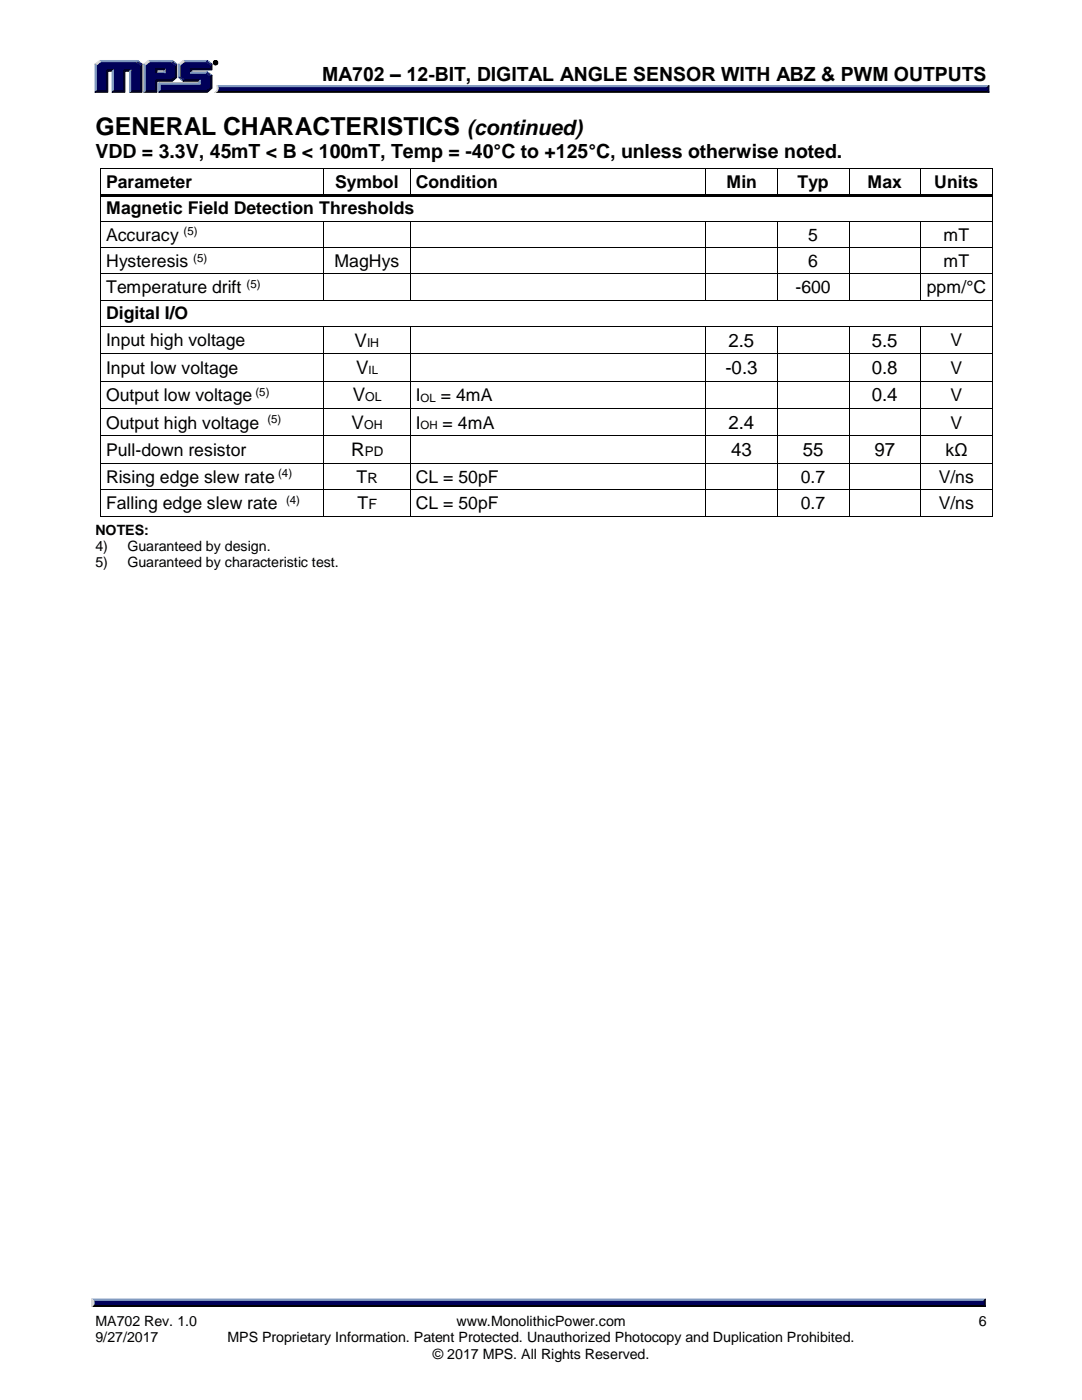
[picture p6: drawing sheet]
<svg xmlns="http://www.w3.org/2000/svg" width="216mm" height="279mm" viewBox="0 0 216 279" stroke-linecap="round" stroke-linejoin="round" font-family="sans-serif">
<g fill="#8099bf" stroke="#8099bf" stroke-width=".2">
<path d="M43.3 17.1h154l-.3 .7h-153.5z"/>
<path d="M31 14.6l.3-.3h1.4l.2 .3z"/>
<path d="M36.6 12.1h4.8l-.2 .2h-4.5z"/>
<path d="M35.6 12.8l.3 .2v2.3l-.3 .2z"/>
<path d="M31.7 16.5h8v-.3l.3-.3v.9h-8z"/>
<path d="M31.7 16.5l.3 .3v1.4l-.3 .2z"/>
<path d="M38 14.6l.2-.3h3.2l-.2 .3z"/>
<path d="M29.6 12.1h4.8l-.2 .2h-4.4z"/>
<path d="M28.7 12.8l.3 .2v5.2l-.3 .2z"/>
<path d="M32.7 14l.2-.3v.9l-.2-.3z"/>
<path d="M19.9 12.1h7.6l-.3 .2h-7.2z"/>
<path d="M19 12.8l.2 .2v5.2l-.2 .2z"/>
<path d="M22.4 14.2l.2-.2v4.2l-.2 .2z"/>
<path d="M25.8 14.2l.3-.2v4.2l-.3 .2z"/>
</g>
<g fill="#000" stroke="#000" stroke-width=".2">
<path d="M43.5 17.8h153.5l.3 .6h-154.4a.67 .67 0 0 0 .6-.6zM18.7 260h177.5l.4 .8h-178.3z"/>
<path d="M42.6 12.5a.46 .46 0 0 1 .9 0 .46 .46 0 0 1-.9 0zM42.6 12.5a.4 .4 0 0 0 .8 0 .4 .4 0 0 0-.8 0zM42.8 12.3h.4v.5l-.2-.2-.2 .2zM42.9 12.3l.2 .2v-.1z"/>
</g>
<g fill="#000026" stroke="#000026" stroke-width=".2">
<path d="M197.3 17.1v1.3l-.3-.4v-.5z"/>
<path d="M36.7 15.9h3.3l-.3 .3h-3.1z"/>
<path d="M38 13.7h4v-.7l.3-.2v1.2h-4.1v.3l-.2 .3z"/>
<path d="M31.7 18.4l.3-.2h9.2l.8-.8v-2.2l.3-.2v2.6l-.9 .8z"/>
<path d="M31 15.9h3.2l.8-.6v-2.3l.3-.2v2.7l-.9 .7h-3.1v2.2h-2.6l.3-.2h2z"/>
<path d="M31 13.7h1.9l-.2 .3h-1.4v.3l-.3 .3z"/>
<path d="M28.1 13l.2-.2v5.6h-2.5l.3-.2h2z"/>
<path d="M21.2 14h1.4l-.2 .2h-.9v4.2h-2.5l.2-.2h2z"/>
<path d="M24.6 14h1.5l-.3 .2h-.9v4.2h-2.5l.2-.2h2z"/>
<path d="M196.6 259.3v1.5l-.4-.5v-.6z"/>
</g>
<g fill="#000059" stroke="#000059" stroke-width=".2">
<path d="M43.5 17.5h153.5v.5h-153.6z"/>
<path d="M19.2 13l.8-.7h7.2l.9 .7v5.2h-2v-4.2h-1.5v4.2h-2v-4.2h-1.4v4.2h-2z"/>
<path d="M29 13l.8-.7h2.2v1.4h-1v.9h1.9v-.9h-1.2v-1.4h2.5l.8 .7v2.3l-.8 .6h-3.2v2.3h-2z"/>
<path d="M31.9 16.8h8v-.9h-3.2l-.8-.6v-2.3l.8-.7h4.5l.8 .7v.7h-4v.9h3.2l.8 .6v2.2l-.8 .8h-9.3z"/>
<path d="M18.7 259.7h177.5v.6h-177.5z"/>
</g>
<g fill="#d9d9d9" stroke="#d9d9d9" stroke-width=".2">
<path d="M43.3 17.1l.2 .5a.77 .77 0 0 1-.6 .8 1.14 1.14 0 0 0 .4-1.3z"/>
<path d="M35.6 12.8l1-.7 .1 .2-.8 .7z"/>
<path d="M28.7 12.8l.9-.7 .2 .2-.8 .7z"/>
<path d="M19 12.8l.9-.7 .1 .2-.8 .7z"/>
<path d="M18.3 259.3l.4 .4v.6l-.4 .5z"/>
</g>
<g fill="#195999" stroke="#195999" stroke-width=".2">
<path d="M35.6 15.5l.3-.2 .8 .6-.1 .3z"/>
<path d="M41.4 14.3l.9 .7-.3 .2-.8-.6z"/>
<path d="M34.4 12.1l.9 .7-.3 .2-.8-.7z"/>
<path d="M27.5 12.1l.8 .7-.2 .2-.9-.7z"/>
<path d="M41.4 12.1l.9 .7-.3 .2-.8-.7z"/>
</g>
<path d="M18.3 259.3h178.3l-.4 .7h-177.5z" fill="#7f99bf" stroke="#7f99bf" stroke-width=".2"/>
<g fill="#000">
<path d="M20.1 33.5h.1v.7h-.1z" fill-rule="evenodd"/>
<path d="M20.1 33.5h.1v.2h-.1z" fill-rule="evenodd"/>
<path d="M20.1 38.8h.1v.7h-.1z" fill-rule="evenodd"/>
<path d="M20.2 38.8h44.3v.5h-44.3z" fill-rule="evenodd"/>
<path d="M64.5 33.7h.2v.5h-.2z" fill-rule="evenodd"/>
<path d="M64.5 33.5h.2v.2h-.2z" fill-rule="evenodd"/>
<path d="M64.5 38.8h.5v.5h-.5z" fill-rule="evenodd"/>
<path d="M65 38.8h16.8v.5h-16.8z" fill-rule="evenodd"/>
<path d="M81.8 33.7h.2v.5h-.2z" fill-rule="evenodd"/>
<path d="M81.8 33.5h.2v.2h-.2z" fill-rule="evenodd"/>
<path d="M81.8 38.8h.6v.5h-.6z" fill-rule="evenodd"/>
<path d="M82.4 38.8h58.3v.5h-58.3z" fill-rule="evenodd"/>
<path d="M140.7 33.7h.2v.5h-.2z" fill-rule="evenodd"/>
<path d="M140.7 33.5h.2v.2h-.2z" fill-rule="evenodd"/>
<path d="M140.7 38.8h.5v.5h-.5z" fill-rule="evenodd"/>
<path d="M141.2 38.8h13.8v.5h-13.8z" fill-rule="evenodd"/>
<path d="M155 33.7h.2v.5h-.2z" fill-rule="evenodd"/>
<path d="M155 33.5h.2v.2h-.2z" fill-rule="evenodd"/>
<path d="M155 38.8h.6v.5h-.6z" fill-rule="evenodd"/>
<path d="M155.6 38.8h13.7v.5h-13.7z" fill-rule="evenodd"/>
<path d="M169.3 33.7h.2v.5h-.2z" fill-rule="evenodd"/>
<path d="M169.3 33.5h.2v.2h-.2z" fill-rule="evenodd"/>
<path d="M169.3 38.8h.5v.5h-.5z" fill-rule="evenodd"/>
<path d="M169.8 38.8h13.8v.5h-13.8z" fill-rule="evenodd"/>
<path d="M183.6 33.7h.2v.5h-.2z" fill-rule="evenodd"/>
<path d="M183.6 33.5h.2v.2h-.2z" fill-rule="evenodd"/>
<path d="M183.6 38.8h.5v.5h-.5z" fill-rule="evenodd"/>
<path d="M184.1 38.8h13.8v.5h-13.8z" fill-rule="evenodd"/>
<path d="M197.9 33.5h.2v.7h-.2z" fill-rule="evenodd"/>
<path d="M197.9 33.5h.2v.2h-.2z" fill-rule="evenodd"/>
<path d="M197.9 38.8h.2v.7h-.2z" fill-rule="evenodd"/>
<path d="M20.1 44.1h.1v.7h-.1z" fill-rule="evenodd"/>
<path d="M20.1 49.3h.1v.7h-.1z" fill-rule="evenodd"/>
<path d="M20.1 54.6h.1v.7h-.1z" fill-rule="evenodd"/>
<path d="M64.5 44.2h.2v.6h-.2z" fill-rule="evenodd"/>
<path d="M64.5 44.1h.2v.1h-.2z" fill-rule="evenodd"/>
<path d="M64.5 49.3h.2v.7h-.2z" fill-rule="evenodd"/>
<path d="M64.5 54.6h.2v.7h-.2z" fill-rule="evenodd"/>
<path d="M64.5 59.8h.2v.2h-.2z" fill-rule="evenodd"/>
<path d="M81.8 44.2h.2v.6h-.2z" fill-rule="evenodd"/>
<path d="M81.8 44.1h.2v.1h-.2z" fill-rule="evenodd"/>
<path d="M81.8 49.3h.2v.7h-.2z" fill-rule="evenodd"/>
<path d="M81.8 54.6h.2v.7h-.2z" fill-rule="evenodd"/>
<path d="M81.8 59.8h.2v.2h-.2z" fill-rule="evenodd"/>
<path d="M140.7 44.2h.2v.6h-.2z" fill-rule="evenodd"/>
<path d="M140.7 44.1h.2v.1h-.2z" fill-rule="evenodd"/>
<path d="M140.7 49.3h.2v.7h-.2z" fill-rule="evenodd"/>
<path d="M140.7 54.6h.2v.7h-.2z" fill-rule="evenodd"/>
<path d="M140.7 59.8h.2v.2h-.2z" fill-rule="evenodd"/>
<path d="M155 44.2h.2v.6h-.2z" fill-rule="evenodd"/>
<path d="M155 44.1h.2v.1h-.2z" fill-rule="evenodd"/>
<path d="M155 49.3h.2v.7h-.2z" fill-rule="evenodd"/>
<path d="M155 54.6h.2v.7h-.2z" fill-rule="evenodd"/>
<path d="M155 59.8h.2v.2h-.2z" fill-rule="evenodd"/>
<path d="M169.3 44.2h.2v.6h-.2z" fill-rule="evenodd"/>
<path d="M169.3 44.1h.2v.1h-.2z" fill-rule="evenodd"/>
<path d="M169.3 49.3h.2v.7h-.2z" fill-rule="evenodd"/>
<path d="M169.3 54.6h.2v.7h-.2z" fill-rule="evenodd"/>
<path d="M169.3 59.8h.2v.2h-.2z" fill-rule="evenodd"/>
<path d="M183.6 44.2h.2v.6h-.2z" fill-rule="evenodd"/>
<path d="M183.6 44.1h.2v.1h-.2z" fill-rule="evenodd"/>
<path d="M183.6 49.3h.2v.7h-.2z" fill-rule="evenodd"/>
<path d="M183.6 54.6h.2v.7h-.2z" fill-rule="evenodd"/>
<path d="M183.6 59.8h.2v.2h-.2z" fill-rule="evenodd"/>
<path d="M197.9 44.1h.2v.7h-.2z" fill-rule="evenodd"/>
<path d="M197.9 49.3h.2v.7h-.2z" fill-rule="evenodd"/>
<path d="M197.9 54.6h.2v.7h-.2z" fill-rule="evenodd"/>
<path d="M20.1 59.8h.1v.7h-.1z" fill-rule="evenodd"/>
<path d="M20.1 65.1h.1v.7h-.1z" fill-rule="evenodd"/>
<path d="M20.1 70.5h.1v.7h-.1z" fill-rule="evenodd"/>
<path d="M20.1 76h.1v.7h-.1z" fill-rule="evenodd"/>
<path d="M64.5 65.2h.2v.6h-.2z" fill-rule="evenodd"/>
<path d="M64.5 65.1h.2v.1h-.2z" fill-rule="evenodd"/>
<path d="M64.5 70.5h.2v.7h-.2z" fill-rule="evenodd"/>
<path d="M64.5 76h.2v.7h-.2z" fill-rule="evenodd"/>
<path d="M81.8 65.2h.2v.6h-.2z" fill-rule="evenodd"/>
<path d="M81.8 65.1h.2v.1h-.2z" fill-rule="evenodd"/>
<path d="M81.8 70.5h.2v.7h-.2z" fill-rule="evenodd"/>
<path d="M81.8 76h.2v.7h-.2z" fill-rule="evenodd"/>
<path d="M140.7 65.2h.2v.6h-.2z" fill-rule="evenodd"/>
<path d="M140.7 65.1h.2v.1h-.2z" fill-rule="evenodd"/>
<path d="M140.7 70.5h.2v.7h-.2z" fill-rule="evenodd"/>
<path d="M140.7 76h.2v.7h-.2z" fill-rule="evenodd"/>
<path d="M155 65.2h.2v.6h-.2z" fill-rule="evenodd"/>
<path d="M155 65.1h.2v.1h-.2z" fill-rule="evenodd"/>
<path d="M155 70.5h.2v.7h-.2z" fill-rule="evenodd"/>
<path d="M155 76h.2v.7h-.2z" fill-rule="evenodd"/>
<path d="M169.3 65.2h.2v.6h-.2z" fill-rule="evenodd"/>
<path d="M169.3 65.1h.2v.1h-.2z" fill-rule="evenodd"/>
<path d="M169.3 70.5h.2v.7h-.2z" fill-rule="evenodd"/>
<path d="M169.3 76h.2v.7h-.2z" fill-rule="evenodd"/>
<path d="M183.6 65.2h.2v.6h-.2z" fill-rule="evenodd"/>
<path d="M183.6 65.1h.2v.1h-.2z" fill-rule="evenodd"/>
<path d="M183.6 70.5h.2v.7h-.2z" fill-rule="evenodd"/>
<path d="M183.6 76h.2v.7h-.2z" fill-rule="evenodd"/>
<path d="M197.9 59.8h.2v.7h-.2z" fill-rule="evenodd"/>
<path d="M197.9 65.1h.2v.7h-.2z" fill-rule="evenodd"/>
<path d="M197.9 70.5h.2v.7h-.2z" fill-rule="evenodd"/>
<path d="M197.9 76h.2v.7h-.2z" fill-rule="evenodd"/>
<path d="M20.1 81.5h.1v.6h-.1z" fill-rule="evenodd"/>
<path d="M20.1 86.9h.1v.7h-.1z" fill-rule="evenodd"/>
<path d="M20.1 92.4h.1v.7h-.1z" fill-rule="evenodd"/>
<path d="M20.1 97.6h.1v.7h-.1z" fill-rule="evenodd"/>
<path d="M64.5 81.5h.2v.6h-.2z" fill-rule="evenodd"/>
<path d="M64.5 86.9h.2v.7h-.2z" fill-rule="evenodd"/>
<path d="M64.5 92.4h.2v.7h-.2z" fill-rule="evenodd"/>
<path d="M64.5 97.6h.2v.7h-.2z" fill-rule="evenodd"/>
<path d="M81.8 81.5h.2v.6h-.2z" fill-rule="evenodd"/>
<path d="M81.8 86.9h.2v.7h-.2z" fill-rule="evenodd"/>
<path d="M81.8 92.4h.2v.7h-.2z" fill-rule="evenodd"/>
<path d="M81.8 97.6h.2v.7h-.2z" fill-rule="evenodd"/>
<path d="M140.7 81.5h.2v.6h-.2z" fill-rule="evenodd"/>
<path d="M140.7 86.9h.2v.7h-.2z" fill-rule="evenodd"/>
<path d="M140.7 92.4h.2v.7h-.2z" fill-rule="evenodd"/>
<path d="M140.7 97.6h.2v.7h-.2z" fill-rule="evenodd"/>
<path d="M155 81.5h.2v.6h-.2z" fill-rule="evenodd"/>
<path d="M155 86.9h.2v.7h-.2z" fill-rule="evenodd"/>
<path d="M155 92.4h.2v.7h-.2z" fill-rule="evenodd"/>
<path d="M155 97.6h.2v.7h-.2z" fill-rule="evenodd"/>
<path d="M169.3 81.5h.2v.6h-.2z" fill-rule="evenodd"/>
<path d="M169.3 86.9h.2v.7h-.2z" fill-rule="evenodd"/>
<path d="M169.3 92.4h.2v.7h-.2z" fill-rule="evenodd"/>
<path d="M169.3 97.6h.2v.7h-.2z" fill-rule="evenodd"/>
<path d="M183.6 81.5h.2v.6h-.2z" fill-rule="evenodd"/>
<path d="M183.6 86.9h.2v.7h-.2z" fill-rule="evenodd"/>
<path d="M183.6 92.4h.2v.7h-.2z" fill-rule="evenodd"/>
<path d="M183.6 97.6h.2v.7h-.2z" fill-rule="evenodd"/>
<path d="M197.9 81.5h.2v.6h-.2z" fill-rule="evenodd"/>
<path d="M197.9 86.9h.2v.7h-.2z" fill-rule="evenodd"/>
<path d="M197.9 92.4h.2v.7h-.2z" fill-rule="evenodd"/>
<path d="M197.9 97.6h.2v.7h-.2z" fill-rule="evenodd"/>
<path d="M20.1 102.9h.1v.2h-.1z" fill-rule="evenodd"/>
<path d="M20.1 102.9h.1v.2h-.1z" fill-rule="evenodd"/>
<path d="M64.5 102.9h.2v.2h-.2z" fill-rule="evenodd"/>
<path d="M81.8 102.9h.2v.2h-.2z" fill-rule="evenodd"/>
<path d="M140.7 102.9h.2v.2h-.2z" fill-rule="evenodd"/>
<path d="M155 102.9h.2v.2h-.2z" fill-rule="evenodd"/>
<path d="M169.3 102.9h.2v.2h-.2z" fill-rule="evenodd"/>
<path d="M183.6 102.9h.2v.2h-.2z" fill-rule="evenodd"/>
<path d="M197.9 102.9h.2v.2h-.2z" fill-rule="evenodd"/>
<path d="M197.9 102.9h.2v.2h-.2z" fill-rule="evenodd"/>
</g>
<g fill="none" stroke="#000" stroke-width=".2">
<path d="M20.2 34.2v4.6M20.2 39.5v4.6M20.2 33.6h44.3M64.6 34.2v4.6M64.7 33.6h17.1M81.9 34.2v4.6M82 33.6h58.7M140.8 34.2v4.6M140.9 33.6h14.1M155.1 34.2v4.6M155.2 33.6h14.1M169.4 34.2v4.6"/>
<path d="M169.5 33.6h14.1M183.7 34.2v4.6M183.8 33.6h14.1M198 34.2v4.6M198 39.5v4.6M20.2 44.8v4.5M20.2 50v4.6M20.2 55.3v4.5M20.2 44.2h44.3M20.2 49.4h44.3M20.2 54.7h44.3M20.2 59.9h44.3"/>
<path d="M64.6 44.8v4.5M64.6 50v4.6M64.6 55.3v4.5M64.7 44.2h17.1M64.7 49.4h17.1M64.7 54.7h17.1M64.7 59.9h17.1M81.9 44.8v4.5M81.9 50v4.6M81.9 55.3v4.5M82 44.2h58.7M82 49.4h58.7"/>
<path d="M82 54.7h58.7M82 59.9h58.7M140.8 44.8v4.5M140.8 50v4.6M140.8 55.3v4.5M140.9 44.2h14.1M140.9 49.4h14.1M140.9 54.7h14.1M140.9 59.9h14.1M155.1 44.8v4.5M155.1 50v4.6M155.1 55.3v4.5"/>
<path d="M155.2 44.2h14.1M155.2 49.4h14.1M155.2 54.7h14.1M155.2 59.9h14.1M169.4 44.8v4.5M169.4 50v4.6M169.4 55.3v4.5M169.5 44.2h14.1M169.5 49.4h14.1M169.5 54.7h14.1M169.5 59.9h14.1M183.7 44.8v4.5"/>
<path d="M183.7 50v4.6M183.7 55.3v4.5M183.8 44.2h14.1M183.8 49.4h14.1M183.8 54.7h14.1M183.8 59.9h14.1M198 44.8v4.5M198 50v4.6M198 55.3v4.5M20.2 60.5v4.6M20.2 65.8v4.7M20.2 71.2v4.8"/>
<path d="M20.2 76.7v4.8M20.2 65.2h44.3M20.2 70.6h44.3M20.2 76.1h44.3M64.6 65.8v4.7M64.6 71.2v4.8M64.6 76.7v4.8M64.7 65.2h17.1M64.7 70.6h17.1M64.7 76.1h17.1M81.9 65.8v4.7M81.9 71.2v4.8"/>
<path d="M81.9 76.7v4.8M82 65.2h58.7M82 70.6h58.7M82 76.1h58.7M140.8 65.8v4.7M140.8 71.2v4.8M140.8 76.7v4.8M140.9 65.2h14.1M140.9 70.6h14.1M140.9 76.1h14.1M155.1 65.8v4.7M155.1 71.2v4.8"/>
<path d="M155.1 76.7v4.8M155.2 65.2h14.1M155.2 70.6h14.1M155.2 76.1h14.1M169.4 65.8v4.7M169.4 71.2v4.8M169.4 76.7v4.8M169.5 65.2h14.1M169.5 70.6h14.1M169.5 76.1h14.1M183.7 65.8v4.7M183.7 71.2v4.8"/>
<path d="M183.7 76.7v4.8M183.8 65.2h14.1M183.8 70.6h14.1M183.8 76.1h14.1M198 60.5v4.6M198 65.8v4.7M198 71.2v4.8M198 76.7v4.8M20.2 82.1v4.8M20.2 87.6v4.8M20.2 93.1v4.5M20.2 98.3v4.6"/>
<path d="M20.2 81.5h44.3M20.2 87h44.3M20.2 92.5h44.3M20.2 97.7h44.3M64.6 82.1v4.8M64.6 87.6v4.8M64.6 93.1v4.5M64.6 98.3v4.6M64.7 81.5h17.1M64.7 87h17.1M64.7 92.5h17.1M64.7 97.7h17.1"/>
<path d="M81.9 82.1v4.8M81.9 87.6v4.8M81.9 93.1v4.5M81.9 98.3v4.6M82 81.5h58.7M82 87h58.7M82 92.5h58.7M82 97.7h58.7M140.8 82.1v4.8M140.8 87.6v4.8M140.8 93.1v4.5M140.8 98.3v4.6"/>
<path d="M140.9 81.5h14.1M140.9 87h14.1M140.9 92.5h14.1M140.9 97.7h14.1M155.1 82.1v4.8M155.1 87.6v4.8M155.1 93.1v4.5M155.1 98.3v4.6M155.2 81.5h14.1M155.2 87h14.1M155.2 92.5h14.1M155.2 97.7h14.1"/>
<path d="M169.4 82.1v4.8M169.4 87.6v4.8M169.4 93.1v4.5M169.4 98.3v4.6M169.5 81.5h14.1M169.5 87h14.1M169.5 92.5h14.1M169.5 97.7h14.1M183.7 82.1v4.8M183.7 87.6v4.8M183.7 93.1v4.5M183.7 98.3v4.6"/>
<path d="M183.8 81.5h14.1M183.8 87h14.1M183.8 92.5h14.1M183.8 97.7h14.1M198 82.1v4.8M198 87.6v4.8M198 93.1v4.5M198 98.3v4.6M20.2 103h44.3M64.7 103h17.1M82 103h58.7M140.9 103h14.1"/>
<path d="M155.2 103h14.1M169.5 103h14.1M183.8 103h14.1"/>
</g>
<text font-size="5" x="19" y="26.9">GENERAL CHARACTERISTICS</text>
<text font-size="4.2" x="93.2" y="26.9">(continued)</text>
<g font-size="3.9">
<text x="64.3" y="16.3">MA702 – 12-BIT, DIGITAL ANGLE SENSOR WITH ABZ &amp; PWM OUTPUTS</text>
<text x="19" y="31.6">VDD = 3.3V, 45mT &lt; B &lt; 100mT, Temp = -40°C to +125°C, unless otherwise noted.</text>
</g>
<g font-size="3.7">
<text x="70.8" y="69.2">V</text>
<text x="145.4" y="69.2">2.5</text>
<text x="173.9" y="69.2">5.5</text>
<text x="71.1" y="74.6">V</text>
<text x="144.8" y="74.6">-0.3</text>
<text x="173.9" y="74.6">0.8</text>
<text x="70.4" y="80.1">V</text>
<text x="173.9" y="80.1">0.4</text>
<text x="70.2" y="85.6">V</text>
<text x="145.4" y="85.6">2.4</text>
<text x="70.1" y="91">R</text>
<text x="145.9" y="91">43</text>
<text x="160.2" y="91">55</text>
<text x="174.5" y="91">97</text>
</g>
<g font-size="3.5">
<text x="21.2" y="37.5">Parameter</text>
<text x="66.9" y="37.5">Symbol</text>
<text x="82.9" y="37.5">Condition</text>
<text x="144.9" y="37.5">Min</text>
<text x="159.1" y="37.5">Typ</text>
<text x="173.1" y="37.5">Max</text>
<text x="186.4" y="37.5">Units</text>
<text x="21.2" y="42.7">Magnetic Field Detection Thresholds</text>
<text x="21.2" y="48">Accuracy</text>
<text x="21.2" y="53.3">Hysteresis</text>
<text x="66.8" y="53.3">MagHys</text>
<text x="161.3" y="48">5</text>
<text x="161.3" y="53.3">6</text>
<text x="188.3" y="48">mT</text>
<text x="188.3" y="53.3">mT</text>
<text x="21.2" y="58.5">Temperature drift</text>
<text x="158.7" y="58.5">-600</text>
<text x="184.9" y="58.5">ppm/°C</text>
<text x="21.2" y="63.8">Digital I/O</text>
<text x="21.2" y="69.1">Input high voltage</text>
<text x="189.6" y="69.1">V</text>
<text x="21.2" y="74.6">Input low voltage</text>
<text x="189.6" y="74.6">V</text>
<text x="21.2" y="80.1">Output low voltage</text>
<text x="82.9" y="80.1">I</text>
<text x="87.9" y="80.1">= 4mA</text>
<text x="189.6" y="80.1">V</text>
<text x="21.2" y="85.5">Output high voltage</text>
<text x="82.9" y="85.5">I</text>
<text x="88.3" y="85.5">= 4mA</text>
<text x="189.6" y="85.5">V</text>
<text x="21.2" y="91">Pull-down resistor</text>
<text x="188.6" y="91">kΩ</text>
<text x="21.2" y="96.3">Rising edge slew rate</text>
<text x="21.2" y="101.6">Falling edge slew rate</text>
<text x="71.1" y="96.3">T</text>
<text x="71.3" y="101.6">T</text>
<text x="82.9" y="96.3">CL = 50pF</text>
<text x="82.9" y="101.6">CL = 50pF</text>
<text x="159.8" y="96.3">0.7</text>
<text x="159.8" y="101.6">0.7</text>
<text x="187.3" y="96.3">V/ns</text>
<text x="187.3" y="101.6">V/ns</text>
</g>
<g font-size="2.8">
<text x="73.3" y="96.3">R</text>
<text x="73.5" y="101.6">F</text>
<text x="19" y="106.7">NOTES:</text>
<text x="19" y="110">4)</text>
<text x="19" y="113.2">5)</text>
<text x="25.4" y="110">Guaranteed by design.</text>
<text x="25.4" y="113.2">Guaranteed by characteristic test.</text>
<text x="19" y="264.7">MA702 Rev. 1.0</text>
<text x="19" y="267.9">9/27/2017</text>
<text x="45.4" y="267.9">MPS Proprietary Information. Patent Protected. Unauthorized Photocopy and Duplication Prohibited.</text>
<text x="91.1" y="264.7">www.MonolithicPower.com</text>
<text x="195.3" y="264.7">6</text>
<text x="86.4" y="271.1">© 2017 MPS. All Rights Reserved.</text>
</g>
<text font-size="2.7" x="72.8" y="91">PD</text>
<g font-size="2.5">
<text x="73.3" y="69.2">IH</text>
<text x="72.9" y="80.1">OL</text>
<text x="72.7" y="85.6">OH</text>
</g>
<g font-size="2.3">
<text x="36.6" y="47">(5)</text>
<text x="38.6" y="52.2">(5)</text>
<text x="49.2" y="57.5">(5)</text>
<text x="73.6" y="74.6">IL</text>
<text x="51" y="79">(5)</text>
<text x="83.9" y="80.2">OL</text>
<text x="53.3" y="84.5">(5)</text>
<text x="83.9" y="85.7">OH</text>
<text x="55.5" y="95.3">(4)</text>
<text x="57.1" y="100.6">(4)</text>
</g>
</svg>
